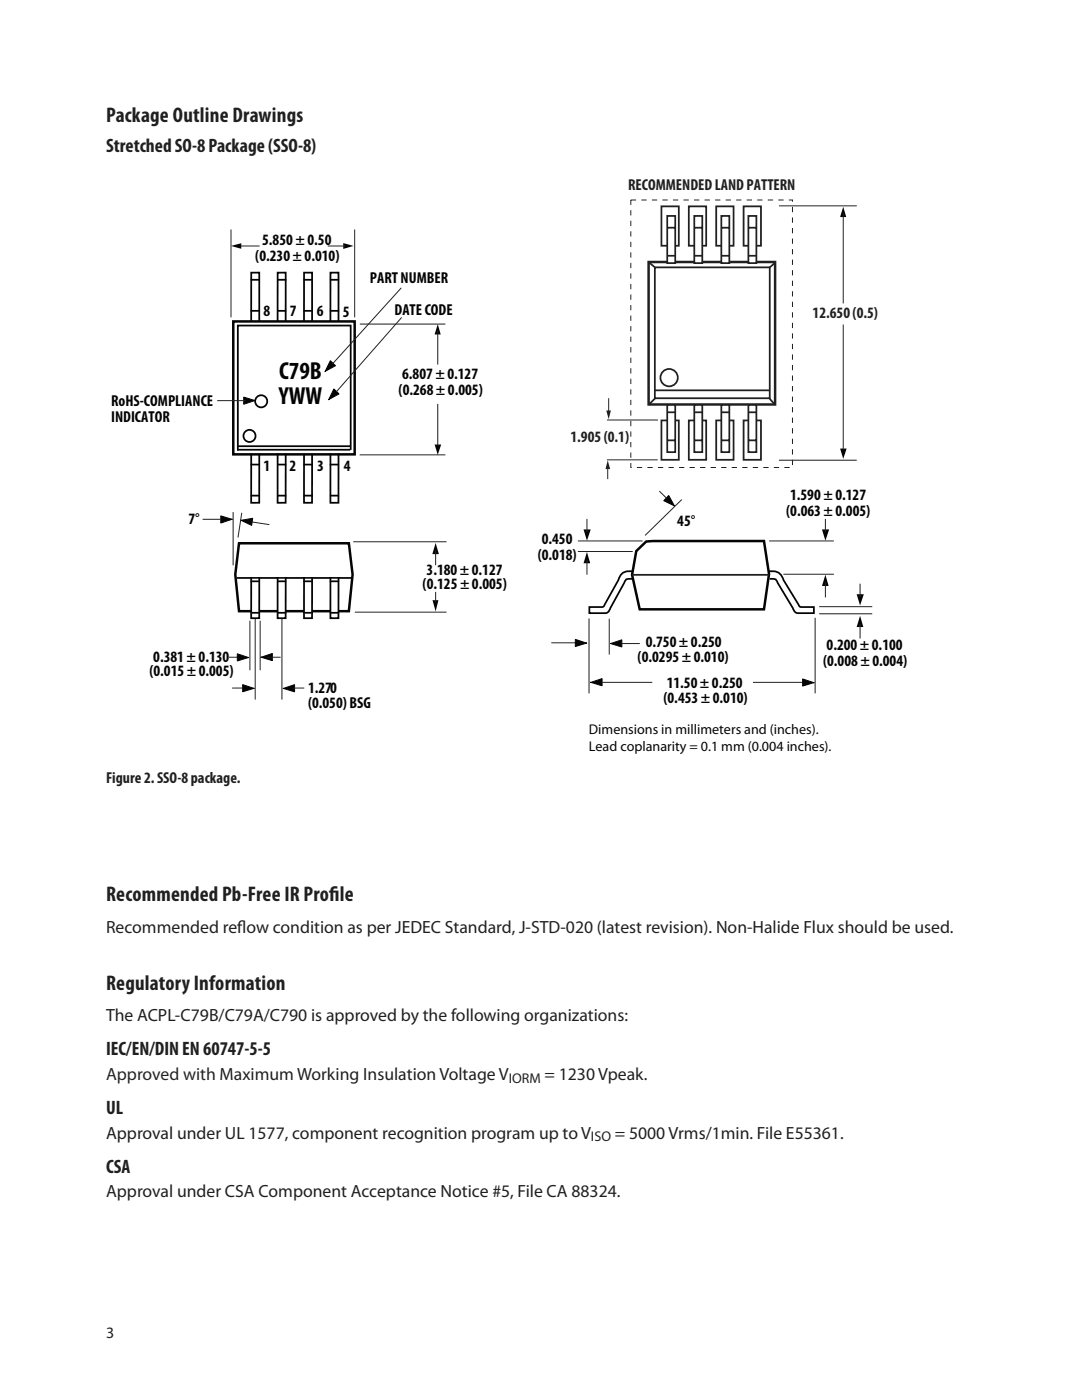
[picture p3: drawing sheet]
<svg xmlns="http://www.w3.org/2000/svg" width="216mm" height="279mm" viewBox="0 0 216 279" stroke-linecap="round" stroke-linejoin="round" font-family="sans-serif">
<g fill="none" stroke="#020505" stroke-width=".35">
<path d="M50.2 55.8h1.5M55.5 55.8h1.5M60.7 55.8h1.5M66 55.8h1.5M50.1 64v-9.6h1.6v9.6M50.2 62h1.5M55.4 64v-9.6h1.6v9.6M55.5 62h1.5M60.7 64v-9.6h1.6v9.6M60.7 62h1.5M65.9 64v-9.6h1.6v9.6M66 62h1.5"/>
<path d="M50.1 90.7v9.6h1.6v-9.6M50.2 98.9h1.5M50.2 92.7h1.5M55.4 90.7v9.6h1.6v-9.6M55.4 98.9h1.5M55.4 92.7h1.5M60.7 90.7v9.6h1.6v-9.6M60.7 98.9h1.5M60.7 92.7h1.5M65.9 90.7v9.6h1.6v-9.6M66 98.9h1.5M66 92.7h1.5"/>
</g>
<path d="M46.1 45.9v17.3" fill="none" stroke="#231f20" stroke-width=".2"/>
<g fill="#020505">
<path d="M46.1 49.1l2-.6v1.2z"/>
<path d="M68.5 48.5l2 .6-2 .6z"/>
</g>
<path d="M48.1 49.1h3.6M65.5 49.1h3.3M70.8 45.9v17.3M71.9 64.7h16.9M71.9 90.8h16.9M70.6 108.1h18.4" fill="none" stroke="#231f20" stroke-width=".2"/>
<path d="M46.5 64.1h24.3v26.6h-24.3z" fill="none" stroke="#020505" stroke-width=".5"/>
<g fill="none" stroke="#020505" stroke-width=".35">
<circle cx="49.8" cy="87" r="1.21"/>
<circle cx="52.1" cy="80.1" r="1.21"/>
</g>
<path d="M86.7 88.7h1.3l-.7 2.1z" fill="#020505"/>
<path d="M87.3 80.7v8.2" fill="none" stroke="#231f20" stroke-width=".2"/>
<path d="M87.3 64.7l.6 2.1h-1.2z" fill="#020505"/>
<path d="M87.3 66.1v6.6" fill="none" stroke="#231f20" stroke-width=".2"/>
<path d="M70 89.8v-24.8h-22.5v24.9" fill="none" stroke="#020505" stroke-width=".35"/>
<path d="M167.6 89.5h1.3l-.6 2.1z" fill="#020505"/>
<path d="M168.3 64.9v24.8" fill="none" stroke="#231f20" stroke-width=".2"/>
<path d="M168.3 41.3l.6 2h-1.3z" fill="#020505"/>
<path d="M155.4 41.1h15.6M168.3 42.7v17.8M155.4 91.8h15.6" fill="none" stroke="#231f20" stroke-width=".2"/>
<path d="M130.7 53.4h22.9v26.1h-22.9zM132 41.2h3.4v7.8h-3.4zM137.4 41.2h3.5v7.8h-3.5zM142.9 41.2h3.5v7.8h-3.5zM148.4 41.2h3.4v7.8h-3.4zM132 83.9h3.4v7.9h-3.4zM137.4 83.9h3.5v7.9h-3.5zM142.9 83.9h3.5v7.9h-3.5zM148.4 83.9h3.4v7.9h-3.4z" fill="none" stroke="#231f20" stroke-width=".35"/>
<path d="M129.4 52.3h25.3v28.4h-25.3z" fill="none" stroke="#231f20" stroke-width=".5"/>
<path d="M149.3 43.1h1.6v9.4h-1.6z" fill="#fff"/>
<path d="M149.3 43.1h1.6v9.4h-1.6zM149.4 51h1.6M149.4 45.4h1.6" fill="none" stroke="#231f20" stroke-width=".35"/>
<path d="M143.9 43.1h1.6v9.4h-1.6z" fill="#fff"/>
<path d="M143.9 43.1h1.6v9.4h-1.6zM144 51h1.6M144 45.4h1.6" fill="none" stroke="#231f20" stroke-width=".35"/>
<path d="M138.5 43.1h1.6v9.4h-1.6z" fill="#fff"/>
<path d="M138.5 43.1h1.6v9.4h-1.6zM138.6 51h1.6M138.6 45.4h1.6" fill="none" stroke="#231f20" stroke-width=".35"/>
<path d="M133.1 43.1h1.6v9.4h-1.6z" fill="#fff"/>
<path d="M133.1 43.1h1.6v9.4h-1.6zM133.2 51h1.6M133.2 45.4h1.6" fill="none" stroke="#231f20" stroke-width=".35"/>
<path d="M149.3 80.8h1.6v9.4h-1.6z" fill="#fff"/>
<path d="M149.3 80.8h1.6v9.4h-1.6zM149.4 82.3h1.6M149.4 87.9h1.6" fill="none" stroke="#231f20" stroke-width=".35"/>
<path d="M143.9 80.8h1.6v9.4h-1.6z" fill="#fff"/>
<path d="M143.9 80.8h1.6v9.4h-1.6zM144 82.3h1.6M144 87.9h1.6" fill="none" stroke="#231f20" stroke-width=".35"/>
<path d="M138.5 80.8h1.6v9.4h-1.6z" fill="#fff"/>
<path d="M138.5 80.8h1.6v9.4h-1.6zM138.6 82.3h1.6M138.6 87.9h1.6" fill="none" stroke="#231f20" stroke-width=".35"/>
<path d="M133.1 80.8h1.6v9.4h-1.6z" fill="#fff"/>
<g fill="none" stroke="#231f20" stroke-width=".35">
<path d="M129.6 52.4l1 .9M154.6 52.4l-1 1M130.6 77.9h23M130.8 79.4l-1.2 1.2M153.6 79.6l1 1.2M133.1 80.8h1.6v9.4h-1.6zM133.2 82.3h1.6M133.2 87.9h1.6"/>
<circle cx="133.5" cy="75.4" r="1.73"/>
</g>
<path d="M125.9 39.9h32.2v53.4h-32.2z" fill="none" stroke="#231f20" stroke-width=".2" stroke-dasharray="1.1 1.1 1.1 1.1 1.1 1.1" stroke-linecap="butt"/>
<path d="M121.2 83.8h10M121.2 91.8h9.9" fill="none" stroke="#231f20" stroke-width=".2"/>
<path d="M121 81.9h.9l-.4 1.8z" fill="#231f20"/>
<path d="M121.5 79.6v2.3" fill="none" stroke="#231f20" stroke-width=".2"/>
<path d="M121.3 91.9l.4 1.7h-.9z" fill="#231f20"/>
<path d="M121.3 93.2v2.3" fill="none" stroke="#231f20" stroke-width=".2"/>
<path d="M47.3 115.3h23" fill="none" stroke="#020505" stroke-width=".35"/>
<path d="M50.4 122h19.2l.8-7.3-.8-6.3h-21.9l-.8 6.3 .8 7.3h3" fill="none" stroke="#020505" stroke-width=".5"/>
<g fill="#020505">
<path d="M86.9 108.3l.7 2.3h-1.3z"/>
<path d="M86.3 119.8h1.2l-.6 2.2z"/>
</g>
<path d="M86.9 110v2.7M86.9 118.2v1.8M49.9 124v9.7M51.9 124v9.7" fill="none" stroke="#231f20" stroke-width=".2"/>
<path d="M52.1 131.2l2.2-.8v1.4z" fill="#020505"/>
<path d="M52.1 131.2l2.2-.8v1.4z" fill="none" stroke="#020505" stroke-width=".2"/>
<path d="M45.8 131.2h2.2M53.5 131.2h2.4" fill="none" stroke="#231f20" stroke-width=".2"/>
<path d="M47.4 130.5l2.2 .7-2.2 .7z" fill="#020505"/>
<path d="M47.4 130.5l2.2 .7-2.2 .7z" fill="none" stroke="#020505" stroke-width=".2"/>
<path d="M50.9 117.7v21.8M56.3 117.7v21.8" fill="none" stroke="#231f20" stroke-width=".2"/>
<path d="M56.5 137.4l2.3-.8v1.5z" fill="#020505"/>
<path d="M56.5 137.4l2.3-.8v1.5z" fill="none" stroke="#020505" stroke-width=".2"/>
<path d="M46.4 137.3h2M58.6 137.3h2" fill="none" stroke="#231f20" stroke-width=".2"/>
<path d="M48.4 136.6l2.3 .8-2.3 .7z" fill="#020505"/>
<path d="M48.4 136.6l2.3 .8-2.3 .7z" fill="none" stroke="#020505" stroke-width=".2"/>
<path d="M70.9 122.2h18.1" fill="none" stroke="#231f20" stroke-width=".2"/>
<path d="M50.1 115.5h1.6v7.9h-1.6z" fill="#fff"/>
<path d="M50.1 115.5v7.9h1.6v-7.9" fill="none" stroke="#020505" stroke-width=".35"/>
<path d="M50.2 116h1.5z" fill="#fff"/>
<path d="M50.2 116h1.5" fill="none" stroke="#020505" stroke-width=".35"/>
<path d="M50.2 122.3h1.5z" fill="#fff"/>
<path d="M50.2 122.3h1.5" fill="none" stroke="#020505" stroke-width=".35"/>
<path d="M55.4 115.5h1.6v7.9h-1.6z" fill="#fff"/>
<path d="M55.4 115.5v7.9h1.6v-7.9" fill="none" stroke="#020505" stroke-width=".35"/>
<path d="M55.4 116h1.5z" fill="#fff"/>
<path d="M55.4 116h1.5" fill="none" stroke="#020505" stroke-width=".35"/>
<path d="M55.4 122.3h1.5z" fill="#fff"/>
<path d="M55.4 122.3h1.5" fill="none" stroke="#020505" stroke-width=".35"/>
<path d="M60.7 115.5h1.6v7.9h-1.6z" fill="#fff"/>
<path d="M60.7 115.5v7.9h1.6v-7.9" fill="none" stroke="#020505" stroke-width=".35"/>
<path d="M60.7 116h1.5z" fill="#fff"/>
<path d="M60.7 116h1.5" fill="none" stroke="#020505" stroke-width=".35"/>
<path d="M60.7 122.3h1.5z" fill="#fff"/>
<path d="M60.7 122.3h1.5" fill="none" stroke="#020505" stroke-width=".35"/>
<path d="M65.9 115.5h1.6v7.9h-1.6z" fill="#fff"/>
<path d="M65.9 115.5v7.9h1.6v-7.9" fill="none" stroke="#020505" stroke-width=".35"/>
<path d="M66 116h1.5z" fill="#fff"/>
<path d="M66 116h1.5" fill="none" stroke="#020505" stroke-width=".35"/>
<path d="M66 122.3h1.5z" fill="#fff"/>
<path d="M66 122.3h1.5" fill="none" stroke="#020505" stroke-width=".35"/>
<path d="M44.1 103l2.2 .6-2.2 .8z" fill="#020505"/>
<path d="M44.1 103l2.2 .6-2.2 .8z" fill="none" stroke="#020505" stroke-width=".2"/>
<path d="M40.5 103.6h3.4" fill="none" stroke="#231f20" stroke-width=".2"/>
<path d="M48.6 79.2l2.3 .7-2.3 .8z" fill="#020505"/>
<path d="M48.6 79.2l2.3 .7-2.3 .8z" fill="none" stroke="#020505" stroke-width=".2"/>
<path d="M43.4 80h5.5" fill="none" stroke="#231f20" stroke-width=".2"/>
<path d="M48.1 103.8l2.3-.4-.2 1.5z" fill="#020505"/>
<path d="M48.1 103.8l2.3-.4-.2 1.5z" fill="none" stroke="#020505" stroke-width=".2"/>
<path d="M46.5 102.3v10.4M48.2 102.4l-.7 4.8M50.3 104.2l3.3 .5M115.4 108h12.7M153.6 108h12.7M163.6 122.5h10.3M163.6 121.1h10.3" fill="none" stroke="#231f20" stroke-width=".2"/>
<path d="M127 110l1.9-1.9 23.5-.1 1 6.6-1 7h-24.8l-1.5-6.9z" fill="none" stroke="#020505" stroke-width=".5"/>
<path d="M126.1 114.7h27.3" fill="none" stroke="#231f20" stroke-width=".35"/>
<g fill="#020505">
<path d="M171.6 122.9l.7 2.2h-1.4z"/>
<path d="M170.9 118.6h1.5l-.8 2.2z"/>
</g>
<path d="M171.6 116.6v2.5M171.6 124.5v2.8" fill="none" stroke="#231f20" stroke-width=".2"/>
<g fill="#020505">
<path d="M164.7 114.7l.6 2.2h-1.3z"/>
<path d="M164 105.7h1.4l-.7 2.2z"/>
</g>
<path d="M164.7 103.7v2.5M164.7 116.3v2.8" fill="none" stroke="#231f20" stroke-width=".2"/>
<path d="M116.4 105.7h1.5l-.8 2.2z" fill="#020505"/>
<path d="M117.1 103.7v2.5M156.4 114.6h9.9" fill="none" stroke="#231f20" stroke-width=".2"/>
<path d="M117.1 110.2l.7 2.2h-1.4z" fill="#020505"/>
<path d="M115.4 110.1h10.8M117.1 111.8v2.8M110.1 128.3h5.2" fill="none" stroke="#231f20" stroke-width=".2"/>
<path d="M114.8 127.6l2.2 .7-2.2 .7z" fill="#020505"/>
<path d="M114.8 127.6l2.2 .7-2.2 .7z" fill="none" stroke="#020505" stroke-width=".2"/>
<path d="M117.5 123.5v14.8M162.6 123.4v14.9" fill="none" stroke="#231f20" stroke-width=".2"/>
<path d="M117.9 136.2l2.2-.8v1.5z" fill="#020505"/>
<path d="M117.9 136.2l2.2-.8v1.5z" fill="none" stroke="#020505" stroke-width=".2"/>
<path d="M120.1 136.2h10M121.6 123.6v6.9" fill="none" stroke="#231f20" stroke-width=".2"/>
<path d="M121.8 128.4l2.3-.7v1.4z" fill="#020505"/>
<path d="M121.8 128.4l2.3-.7v1.4z" fill="none" stroke="#020505" stroke-width=".2"/>
<path d="M124.1 128.4h3.5M150.3 136.2h10.4" fill="none" stroke="#231f20" stroke-width=".2"/>
<path d="M160.1 135.5l2.3 .7-2.3 .7z" fill="#020505"/>
<path d="M160.1 135.5l2.3 .7-2.3 .7z" fill="none" stroke="#020505" stroke-width=".2"/>
<path d="M126.2 114a2.2 2.2 0 0 0-2.8 1.8l-3 5.2-2.8 .2v1.2h3.2a1.23 1.23 0 0 0 1-1l2.7-5a1.03 1.03 0 0 1 1.5-.9M153.6 114a2.25 2.25 0 0 1 2.7 1.8l3.3 5.2 2.8 .2v1.2h-3.2a1.23 1.23 0 0 1-1-1l-3-5a1.04 1.04 0 0 0-1.4-.9" fill="none" stroke="#020505" stroke-width=".35"/>
<path d="M133.4 98.9l1.2 2-2.2-1z" fill="#020505"/>
<path d="M133.4 98.9l1.2 2-2.2-1z" fill="none" stroke="#020505" stroke-width=".2"/>
<path d="M131.6 98.1l1.4 1.3" fill="none" stroke="#231f20" stroke-width=".2"/>
<path d="M65.9 72l1 1-2 1.1z" fill="#020505"/>
<path d="M65.9 72l1 1-2 1.1z" fill="none" stroke="#020505" stroke-width=".2"/>
<path d="M80 57.5l-13.5 15" fill="none" stroke="#231f20" stroke-width=".2"/>
<path d="M66.6 77.6l1 1-2 1.1z" fill="#020505"/>
<path d="M66.6 77.6l1 1-2 1.1z" fill="none" stroke="#020505" stroke-width=".2"/>
<path d="M80.1 63.4l-12.9 14.7M136 99.8l-7.2 7" fill="none" stroke="#231f20" stroke-width=".2"/>
<path d="M47.3 89.8h22.6M47.3 89h22.6" fill="none" stroke="#020505" stroke-width=".35"/>
<g font-size="4.9" fill="#020505">
<text x="55.7" y="75.7">C79B</text>
<text x="55.6" y="80.6">YWW</text>
</g>
<g font-size="4.2" fill="#231f20">
<text x="21.2" y="24.3">Package Outline Drawings</text>
<text x="21.2" y="179.9">Recommended Pb-Free IR Prof</text>
<text x="65.7" y="179.9">i le</text>
<text x="21.2" y="197.5">Regulatory Information</text>
</g>
<g font-size="3.9" fill="#231f20">
<text x="21.2" y="30.4">Stretched SO-8 Package (SSO-8)</text>
<text x="21.2" y="210.6">IEC/EN/DIN EN 60747-5-5</text>
<text x="21.2" y="222.3">UL</text>
<text x="21.2" y="234">CSA</text>
</g>
<g font-size="3.5" fill="#231f20">
<text x="21.2" y="186.2">Recommended refow condition as per JEDEC Standard, J-STD-020 (latest revision). Non-Halide Flux should be used.</text>
<text x="47.3" y="186.2">l</text>
<text x="21.2" y="203.8">The ACPL-C79B/C79A/C790 is approved by the following organizations:</text>
<text x="108.7" y="215.6">= 1230 Vpeak.</text>
<text x="21.2" y="227.3">Approval under UL 1577, component recognition program up to V</text>
<text x="122.7" y="227.3">= 5000 Vrms/1min. File E55361.</text>
<text x="21.2" y="239">Approval under CSA Component Acceptance Notice #5, File CA 88324.</text>
</g>
<text font-size="3.5" fill="#282425" x="21.2" y="215.6">Approved with Maximum Working Insulation Voltage V</text>
<g font-size="3.2" fill="#231f20">
<text x="125.3" y="37.9">RECOMMENDEDLANDPATTERN</text>
<text x="162.1" y="63.5">12.650 (0.5)</text>
<text x="113.8" y="88.2">1.905(0.1)</text>
<text x="21.2" y="156.4">Figure 2. SSO-8 package.</text>
<text x="21.2" y="267">3</text>
</g>
<g font-size="3.2" fill="#020505">
<text x="50.9" y="52.2">(0.230 ± 0.010)</text>
<text x="52.3" y="48.8">5.850 ± 0.50</text>
<text x="73.8" y="56.6">PARTNUMBER</text>
<text x="52.6" y="63.1">8</text>
<text x="57.8" y="63.1">7</text>
<text x="63.2" y="63.1">6</text>
<text x="68.4" y="63.2">5</text>
<text x="78.7" y="62.9">DATE CODE</text>
<text x="80.2" y="75.6">6.807± 0.127</text>
<text x="22.2" y="81.1">RoHS-COMPLIANCE</text>
<text x="79.5" y="78.8">(0.268± 0.005)</text>
<text x="22.2" y="84.3">INDICATOR</text>
<text x="52.6" y="94">1</text>
<text x="57.8" y="94">2</text>
<text x="63.3" y="94">3</text>
<text x="68.6" y="94">4</text>
<text x="157.7" y="99.7">1.590 ± 0.127</text>
<text x="37.6" y="104.5">7°</text>
<text x="135.1" y="105">45°</text>
<text x="156.9" y="102.9">(0.063± 0.005)</text>
<text x="107.3" y="111.7">(0.018)</text>
<text x="108.1" y="108.5">0.450</text>
<text x="84.3" y="117.6">(0.125± 0.005)</text>
<text x="85.1" y="114.7">3.180 ± 0.127</text>
<text x="128.8" y="129.1">0.750 ± 0.250</text>
<text x="164.9" y="129.8">0.200 ± 0.100</text>
<text x="29.8" y="135">(0.015± 0.005)</text>
<text x="30.6" y="132.1">0.381 ± 0.130</text>
<text x="127.2" y="132.2">(0.0295± 0.010)</text>
<text x="133" y="137.3">11.50 ± 0.250</text>
<text x="164.2" y="132.9">(0.008± 0.004)</text>
<text x="61.5" y="138.2">1.270</text>
<text x="61.5" y="141.3">(0.050) BSG</text>
<text x="132.4" y="140.4">(0.453± 0.010)</text>
</g>
<g font-size="2.8" fill="#020505">
<text x="117.5" y="146.5">Dimensions in millimeters and (inches).</text>
<text x="117.5" y="149.8">Lead coplanarity = 0.1 mm (0.004 inches).</text>
</g>
<g font-size="2.8" fill="#231f20">
<text x="101.5" y="216.1">IORM</text>
<text x="117.9" y="227.8">ISO</text>
</g>
</svg>
